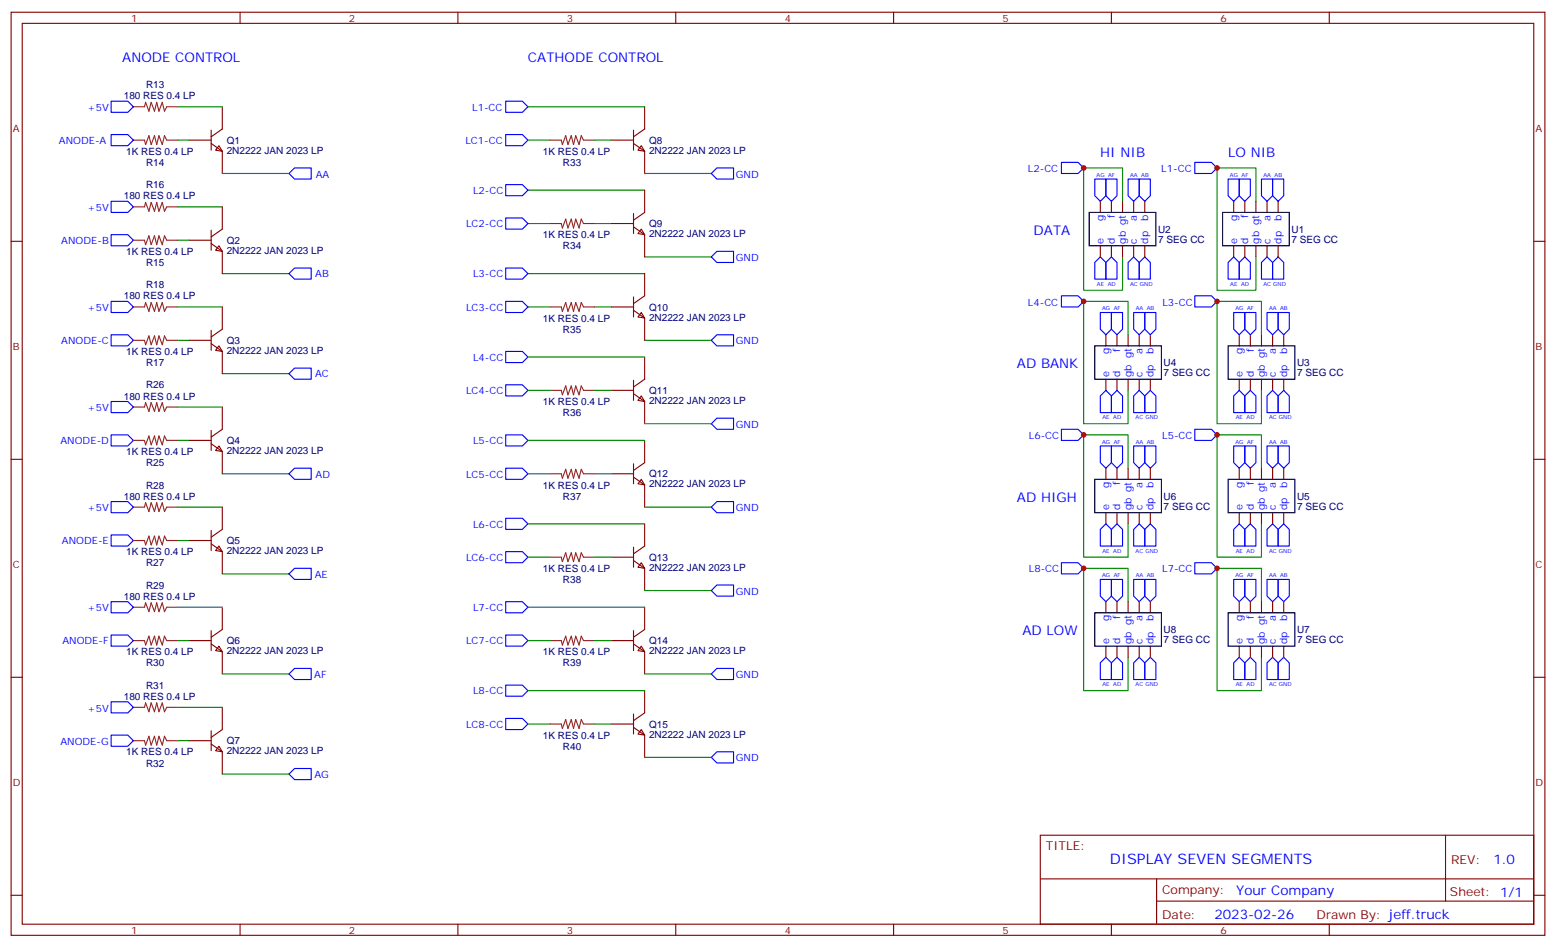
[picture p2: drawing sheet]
<svg xmlns="http://www.w3.org/2000/svg" width="494mm" height="300mm" viewBox="0 0 494 300" stroke-linecap="round" stroke-linejoin="round" font-family="sans-serif">
<g fill="none" stroke="#870000" stroke-width=".35">
<path d="M3.5 3.9h486.9v292.8h-486.9zM7.1 7.4h479.7v285.8h-479.7zM76.2 3.9v3.5M145.3 3.9v3.5M214.5 3.9v3.5M283.6 3.9v3.5M352.8 3.9v3.5M421.9 3.9v3.5M3.5 76.6h3.6M349.2 63.9v3.5M349.2 78v3.5M352.8 63.9v3.5"/>
<path d="M352.8 78v3.5M356.3 63.9v3.5M356.3 78v3.5M359.8 63.9v3.5M359.8 78v3.5M363.4 63.9v3.5M363.4 78v3.5M391.6 63.9v3.5M391.6 78v3.5M395.1 63.9v3.5M395.1 78v3.5M398.6 63.9v3.5"/>
<path d="M398.6 78v3.5M402.2 63.9v3.5M402.2 78v3.5M405.7 63.9v3.5M405.7 78v3.5M486.8 76.6h3.6M351 106.2v3.5M354.5 106.2v3.5M358.1 106.2v3.5M361.6 106.2v3.5M365.1 106.2v3.5M393.3 106.2v3.5"/>
<path d="M396.9 106.2v3.5M400.4 106.2v3.5M403.9 106.2v3.5M407.5 106.2v3.5M351 120.3v3.5M354.5 120.3v3.5M358.1 120.3v3.5M361.6 120.3v3.5M365.1 120.3v3.5M393.3 120.3v3.5M396.9 120.3v3.5M400.4 120.3v3.5"/>
<path d="M403.9 120.3v3.5M407.5 120.3v3.5M3.5 145.7h3.6M351 148.5v3.5M354.5 148.5v3.5M358.1 148.5v3.5M361.6 148.5v3.5M365.1 148.5v3.5M393.3 148.5v3.5M396.9 148.5v3.5M400.4 148.5v3.5M403.9 148.5v3.5"/>
<path d="M407.5 148.5v3.5M486.8 145.7h3.6M351 162.6v3.6M354.5 162.6v3.6M358.1 162.6v3.6M361.6 162.6v3.6M365.1 162.6v3.6M393.3 162.6v3.6M396.9 162.6v3.6M400.4 162.6v3.6M403.9 162.6v3.6M407.5 162.6v3.6"/>
<path d="M351 190.9v3.5M354.5 190.9v3.5M358.1 190.9v3.5M361.6 190.9v3.5M365.1 190.9v3.5M393.3 190.9v3.5M396.9 190.9v3.5M400.4 190.9v3.5M403.9 190.9v3.5M407.5 190.9v3.5M3.5 214.8h3.6M351 205v3.5"/>
<path d="M354.5 205v3.5M358.1 205v3.5M361.6 205v3.5M365.1 205v3.5M393.3 205v3.5M396.9 205v3.5M400.4 205v3.5M403.9 205v3.5M407.5 205v3.5M486.8 214.8h3.6M330.2 264.9h156.6v28.3h-156.6zM330.2 278.8h156.5"/>
<path d="M367.1 278.8v14.1M458.8 265v20.8M3.5 284h3.6M76.2 293.2v3.5M145.3 293.2v3.5M214.5 293.2v3.5M283.6 293.2v3.5M352.8 293.2v3.5M367.1 285.8h119.6M421.9 293.2v3.5M486.8 284h3.6"/>
</g>
<path d="M345.7 67.4h21.2v10.6h-21.2zM388.1 67.4h21.1v10.6h-21.1zM347.5 109.7h21.2v10.6h-21.2zM389.8 109.7h21.2v10.6h-21.2zM347.5 152h21.2v10.6h-21.2zM389.8 152h21.2v10.6h-21.2zM347.5 194.4h21.2v10.6h-21.2zM389.8 194.4h21.2v10.6h-21.2z" fill="none" stroke="#000" stroke-width=".35"/>
<g fill="none" stroke="#00f" stroke-width=".35">
<path d="M336.9 51.5h5.3l1.8 1.8-1.8 1.7h-5.3zM347.5 56.8h3.5v5.3l-1.8 1.8-1.7-1.8zM351 56.8h3.5v5.3l-1.7 1.8-1.8-1.8zM358.1 56.8h3.5v5.3l-1.8 1.8-1.7-1.8zM361.6 56.8h3.5v5.3l-1.7 1.8-1.8-1.8zM379.2 51.5h5.3l1.8 1.8-1.8 1.7h-5.3zM389.8 56.8h3.5v5.3l-1.7 1.8-1.8-1.8zM393.3 56.8h3.6v5.3l-1.8 1.8-1.8-1.8zM400.4 56.8h3.5v5.3l-1.7 1.8-1.8-1.8zM403.9 56.8h3.6v5.3l-1.8 1.8-1.8-1.8zM336.9 93.8h5.3l1.8 1.8-1.8 1.8h-5.3zM349.2 99.1h3.6v5.3l-1.8 1.8-1.8-1.8z"/>
<path d="M349.2 81.5l1.8 1.8v5.2h-3.5v-5.2zM351 83.3l1.8-1.8 1.7 1.8v5.2h-3.5zM352.8 99.1h3.5v5.3l-1.8 1.8-1.7-1.8zM358.1 83.3l1.7-1.8 1.8 1.8v5.2h-3.5zM359.8 99.1h3.6v5.3l-1.8 1.8-1.8-1.8zM361.6 83.3l1.8-1.8 1.7 1.8v5.2h-3.5zM363.4 99.1h3.5v5.3l-1.8 1.8-1.7-1.8zM379.2 93.8h5.3l1.8 1.8-1.8 1.8h-5.3zM389.8 83.3l1.8-1.8 1.7 1.8v5.2h-3.5zM391.6 99.1h3.5v5.3l-1.8 1.8-1.7-1.8zM393.3 83.3l1.8-1.8 1.8 1.8v5.2h-3.6zM395.1 99.1h3.5v5.3l-1.7 1.8-1.8-1.8z"/>
<path d="M400.4 83.3l1.8-1.8 1.7 1.8v5.2h-3.5zM402.2 99.1h3.5v5.3l-1.8 1.8-1.7-1.8zM405.7 99.1h3.5v5.3l-1.7 1.8-1.8-1.8zM405.7 81.5l1.8 1.8v5.2h-3.6v-5.2zM336.9 136.2h5.3l1.8 1.7-1.8 1.8h-5.3zM349.2 125.6l1.8-1.8 1.8 1.8v5.3h-3.6zM354.5 123.8l1.8 1.8v5.3h-3.5v-5.3zM361.6 123.8l1.8 1.8v5.3h-3.6v-5.3zM363.4 125.6l1.7-1.8 1.8 1.8v5.3h-3.5zM379.2 136.2h5.3l1.8 1.7-1.8 1.8h-5.3zM393.3 123.8l1.8 1.8v5.3h-3.5v-5.3zM395.1 125.6l1.8-1.8 1.7 1.8v5.3h-3.5z"/>
<path d="M402.2 125.6l1.7-1.8 1.8 1.8v5.3h-3.5zM405.7 125.6l1.8-1.8 1.7 1.8v5.3h-3.5zM349.2 141.5h3.6v5.3l-1.8 1.7-1.8-1.7zM352.8 141.5h3.5v5.3l-1.8 1.7-1.7-1.7zM359.8 141.5h3.6v5.3l-1.8 1.7-1.8-1.7zM363.4 141.5h3.5v5.3l-1.8 1.7-1.7-1.7zM391.6 141.5h3.5v5.3l-1.8 1.7-1.7-1.7zM395.1 141.5h3.5v5.3l-1.7 1.7-1.8-1.7zM402.2 141.5h3.5v5.3l-1.8 1.7-1.7-1.7zM405.7 141.5h3.5v5.3l-1.7 1.7-1.8-1.7zM336.9 178.5h5.3l1.8 1.8-1.8 1.7h-5.3zM349.2 167.9l1.8-1.7 1.8 1.7v5.3h-3.6z"/>
<path d="M352.8 167.9l1.7-1.7 1.8 1.7v5.3h-3.5zM359.8 167.9l1.8-1.7 1.8 1.7v5.3h-3.6zM363.4 167.9l1.7-1.7 1.8 1.7v5.3h-3.5zM379.2 178.5h5.3l1.8 1.8-1.8 1.7h-5.3zM391.6 167.9l1.7-1.7 1.8 1.7v5.3h-3.5zM395.1 167.9l1.8-1.7 1.7 1.7v5.3h-3.5zM402.2 167.9l1.7-1.7 1.8 1.7v5.3h-3.5zM405.7 167.9l1.8-1.7 1.7 1.7v5.3h-3.5zM349.2 183.8h3.6v5.3l-1.8 1.8-1.8-1.8zM352.8 183.8h3.5v5.3l-1.8 1.8-1.7-1.8zM359.8 183.8h3.6v5.3l-1.8 1.8-1.8-1.8zM363.4 183.8h3.5v5.3l-1.8 1.8-1.7-1.8z"/>
<path d="M391.6 183.8h3.5v5.3l-1.8 1.8-1.7-1.8zM395.1 183.8h3.5v5.3l-1.7 1.8-1.8-1.8zM402.2 183.8h3.5v5.3l-1.8 1.8-1.7-1.8zM405.7 183.8h3.5v5.3l-1.7 1.8-1.8-1.8zM349.2 210.3l1.8-1.8 1.8 1.8v5.2h-3.6zM352.8 210.3l1.7-1.8 1.8 1.8v5.2h-3.5zM361.6 208.5l1.8 1.8v5.2h-3.6v-5.2zM363.4 210.3l1.7-1.8 1.8 1.8v5.2h-3.5zM393.3 208.5l1.8 1.8v5.2h-3.5v-5.2zM395.1 210.3l1.8-1.8 1.7 1.8v5.2h-3.5zM402.2 210.3l1.7-1.8 1.8 1.8v5.2h-3.5zM405.7 210.3l1.8-1.8 1.7 1.8v5.2h-3.5z"/>
</g>
<path d="M356.3 63.9v-10.6h-12.3v38.8h12.3v-10.6M398.6 63.9v-10.6h-12.3v38.8h12.3v-10.6M358.1 106.2v-10.6h-14.1v38.8h14.1v-10.6M400.4 106.2v-10.6h-14.1v38.8h14.1v-10.6M358.1 148.5v-10.6h-14.1v38.8h14.1v-10.5M400.4 148.5v-10.6h-14.1v38.8h14.1v-10.5M358.1 190.9v-10.6h-14.1v38.8h14.1v-10.6M400.4 190.9v-10.6h-14.1v38.8h14.1v-10.6" fill="none" stroke="#008700" stroke-width=".35"/>
<path d="M42.3 33.9h3.6l.3-1.4 1.1 2.8 .7-2.8 1 2.8 .7-2.8 .7 2.8 1.1-2.8 .7 2.8 .7-1.4h3.5M42.3 44.4h3.6l.3 1.5 1.1-2.9 .7 2.9 1-2.9 .7 2.9 .7-2.9 1.1 2.9 .7-2.9 .7 1.4h3.5" fill="none" stroke="#8c2424" stroke-width=".35"/>
<path d="M69.5 46.2l1.1 1.8-2.2-.4z" fill="#fff" stroke="#870000" stroke-width=".35"/>
<path d="M70.6 33.9v7l-3.6 2.5M60 44.4h7M67 45.5l3.6 2.5v7M67 41.3v6.3" fill="none" stroke="#870000" stroke-width=".35"/>
<path d="M35.3 32.1h5.3l1.7 1.8-1.7 1.7h-5.3zM35.3 42.7h5.3l1.7 1.7-1.7 1.8h-5.3zM91.7 55l1.8-1.7h5.3v3.5h-5.3zM35.3 74.4h5.3l1.7 1.8-1.7 1.8h-5.3zM35.3 63.9h5.3l1.7 1.7-1.7 1.8h-5.3zM91.7 86.8l1.8-1.8h5.3v3.5h-5.3z" fill="none" stroke="#00f" stroke-width=".35"/>
<path d="M56.4 33.9h14.2M56.4 44.4h3.6M70.6 55h21.1M56.4 76.2h3.6M56.4 65.6h14.2M70.6 86.8h21.1" fill="none" stroke="#008700" stroke-width=".35"/>
<path d="M69.5 78l1.1 1.7-2.2-.3z" fill="#fff" stroke="#870000" stroke-width=".35"/>
<path d="M60 76.2h7M67 77.3l3.6 2.4v7.1M67 73v6.4M70.6 65.6v7.1l-3.6 2.4" fill="none" stroke="#870000" stroke-width=".35"/>
<path d="M42.3 76.2h3.6l.3 1.4 1.1-2.8 .7 2.8 1-2.8 .7 2.8 .7-2.8 1.1 2.8 .7-2.8 .7 1.4h3.5M42.3 65.6h3.6l.3-1.4 1.1 2.8 .7-2.8 1 2.8 .7-2.8 .7 2.8 1.1-2.8 .7 2.8 .7-1.4h3.5" fill="none" stroke="#8c2424" stroke-width=".35"/>
<path d="M56.4 97.4h14.2M56.4 107.9h3.6M70.6 118.5h21.1" fill="none" stroke="#008700" stroke-width=".35"/>
<path d="M35.3 95.6h5.3l1.7 1.8-1.7 1.7h-5.3zM35.3 106.2h5.3l1.7 1.7-1.7 1.8h-5.3zM91.7 118.5l1.8-1.7h5.3v3.5h-5.3z" fill="none" stroke="#00f" stroke-width=".35"/>
<path d="M69.5 109.7l1.1 1.8-2.2-.4z" fill="#fff" stroke="#870000" stroke-width=".35"/>
<path d="M70.6 97.4v7l-3.6 2.5M60 107.9h7M67 109l3.6 2.5v7M67 104.8v6.3" fill="none" stroke="#870000" stroke-width=".35"/>
<path d="M42.3 97.4h3.6l.3-1.4 1.1 2.8 .7-2.8 1 2.8 .7-2.8 .7 2.8 1.1-2.8 .7 2.8 .7-1.4h3.5M42.3 107.9h3.6l.3 1.5 1.1-2.9 .7 2.9 1-2.9 .7 2.9 .7-2.9 1.1 2.9 .7-2.9 .7 1.4h3.5" fill="none" stroke="#8c2424" stroke-width=".35"/>
<path d="M56.4 139.7h3.6M56.4 129.1h14.2M70.6 150.3h21.1" fill="none" stroke="#008700" stroke-width=".35"/>
<path d="M35.3 137.9h5.3l1.7 1.8-1.7 1.8h-5.3zM35.3 127.4h5.3l1.7 1.7-1.7 1.8h-5.3zM91.7 150.3l1.8-1.8h5.3v3.5h-5.3z" fill="none" stroke="#00f" stroke-width=".35"/>
<path d="M69.5 141.5l1.1 1.7-2.2-.3z" fill="#fff" stroke="#870000" stroke-width=".35"/>
<path d="M60 139.7h7M67 136.5v6.4M70.6 129.1v7.1l-3.6 2.4M67 140.8l3.6 2.4v7.1" fill="none" stroke="#870000" stroke-width=".35"/>
<path d="M42.3 139.7h3.6l.3 1.4 1.1-2.8 .7 2.8 1-2.8 .7 2.8 .7-2.8 1.1 2.8 .7-2.8 .7 1.4h3.5M42.3 129.1h3.6l.3-1.4 1.1 2.8 .7-2.8 1 2.8 .7-2.8 .7 2.8 1.1-2.8 .7 2.8 .7-1.4h3.5" fill="none" stroke="#8c2424" stroke-width=".35"/>
<path d="M56.4 171.4h3.6M56.4 160.9h14.2M70.6 182h21.1" fill="none" stroke="#008700" stroke-width=".35"/>
<path d="M35.3 159.1h5.3l1.7 1.8-1.7 1.7h-5.3zM35.3 169.7h5.3l1.7 1.7-1.7 1.8h-5.3zM93.5 180.3h5.3v3.5h-5.3l-1.8-1.8z" fill="none" stroke="#00f" stroke-width=".35"/>
<path d="M69.5 173.2l1.1 1.8-2.2-.4z" fill="#fff" stroke="#870000" stroke-width=".35"/>
<path d="M60 171.4h7M67 172.5l3.6 2.5v7M67 168.3v6.3M70.6 160.9v7l-3.6 2.5" fill="none" stroke="#870000" stroke-width=".35"/>
<path d="M42.3 171.4h3.6l.3 1.5 1.1-2.9 .7 2.9 1-2.9 .7 2.9 .7-2.9 1.1 2.9 .7-2.9 .7 1.4h3.5M42.3 160.9h3.6l.3-1.4 1.1 2.8 .7-2.8 1 2.8 .7-2.8 .7 2.8 1.1-2.8 .7 2.8 .7-1.4h3.5M42.3 192.6h3.6l.3-1.4 1.1 2.8 .7-2.8 1 2.8 .7-2.8 .7 2.8 1.1-2.8 .7 2.8 .7-1.4h3.5M42.3 203.2h3.6l.3 1.4 1.1-2.8 .7 2.8 1-2.8 .7 2.8 .7-2.8 1.1 2.8 .7-2.8 .7 1.4h3.5" fill="none" stroke="#8c2424" stroke-width=".35"/>
<path d="M69.5 205l1.1 1.7-2.2-.3z" fill="#fff" stroke="#870000" stroke-width=".35"/>
<path d="M70.6 192.6v7.1l-3.6 2.4M60 203.2h7M67 204.3l3.6 2.4v7.1M67 200v6.4" fill="none" stroke="#870000" stroke-width=".35"/>
<path d="M35.3 190.9h5.3l1.7 1.7-1.7 1.8h-5.3zM35.3 201.4h5.3l1.7 1.8-1.7 1.8h-5.3zM93.5 212h5.3v3.5h-5.3l-1.8-1.7z" fill="none" stroke="#00f" stroke-width=".35"/>
<path d="M56.4 192.6h14.2M56.4 203.2h3.6M70.6 213.8h21.1" fill="none" stroke="#008700" stroke-width=".35"/>
<path d="M42.3 224.4h3.6l.3-1.4 1.1 2.8 .7-2.8 1 2.8 .7-2.8 .7 2.8 1.1-2.8 .7 2.8 .7-1.4h3.5M42.3 234.9h3.6l.3 1.5 1.1-2.9 .7 2.9 1-2.9 .7 2.9 .7-2.9 1.1 2.9 .7-2.9 .7 1.4h3.5" fill="none" stroke="#8c2424" stroke-width=".35"/>
<path d="M69.5 236.7l1.1 1.8-2.2-.4z" fill="#fff" stroke="#870000" stroke-width=".35"/>
<path d="M60 234.9h7M67 236l3.6 2.5v7M67 231.8v6.3M70.6 224.4v7l-3.6 2.5" fill="none" stroke="#870000" stroke-width=".35"/>
<path d="M35.3 222.6h5.3l1.7 1.8-1.7 1.7h-5.3zM35.3 233.2h5.3l1.7 1.7-1.7 1.8h-5.3zM93.5 243.8h5.3v3.5h-5.3l-1.8-1.8z" fill="none" stroke="#00f" stroke-width=".35"/>
<path d="M56.4 224.4h14.2M56.4 234.9h3.6M70.6 245.5h21.1" fill="none" stroke="#008700" stroke-width=".35"/>
<path d="M174.6 44.4h3.6l.3 1.5 1.1-2.9 .7 2.9 1-2.9 .7 2.9 .7-2.9 1.1 2.9 .7-2.9 .7 1.4h3.5" fill="none" stroke="#8c2424" stroke-width=".35"/>
<path d="M203.6 46.2l1 1.8-2.1-.4z" fill="#fff" stroke="#870000" stroke-width=".35"/>
<path d="M204.6 33.9v7l-3.5 2.5M194 44.4h7.1M201.1 45.5l3.5 2.5v7M201.1 41.3v6.3" fill="none" stroke="#870000" stroke-width=".35"/>
<path d="M160.5 32.1h5.3l1.8 1.8-1.8 1.7h-5.3zM160.5 42.7h5.3l1.8 1.7-1.8 1.8h-5.3zM160.5 58.6h5.3l1.8 1.7-1.8 1.8h-5.3zM227.5 53.3h5.3v3.5h-5.3l-1.7-1.8zM160.5 69.1h5.3l1.8 1.8-1.8 1.8h-5.3zM227.5 79.7h5.3v3.6h-5.3l-1.7-1.8z" fill="none" stroke="#00f" stroke-width=".35"/>
<path d="M167.6 33.9h37M167.6 44.4h7M188.7 44.4h5.3M204.6 55h21.2M167.6 70.9h7M167.6 60.3h37M188.7 70.9h5.3M204.6 81.5h21.2" fill="none" stroke="#008700" stroke-width=".35"/>
<path d="M203.6 72.7l1 1.7-2.1-.3z" fill="#fff" stroke="#870000" stroke-width=".35"/>
<path d="M194 70.9h7.1M201.1 72l3.5 2.4v7.1M201.1 67.7v6.4M204.6 60.3v7.1l-3.5 2.4" fill="none" stroke="#870000" stroke-width=".35"/>
<path d="M174.6 70.9h3.6l.3 1.4 1.1-2.8 .7 2.8 1-2.8 .7 2.8 .7-2.8 1.1 2.8 .7-2.8 .7 1.4h3.5" fill="none" stroke="#8c2424" stroke-width=".35"/>
<path d="M167.6 97.4h7M167.6 86.8h37M188.7 97.4h5.3M204.6 107.9h21.2" fill="none" stroke="#008700" stroke-width=".35"/>
<path d="M160.5 95.6h5.3l1.8 1.8-1.8 1.7h-5.3zM160.5 85h5.3l1.8 1.8-1.8 1.7h-5.3zM227.5 106.2h5.3v3.5h-5.3l-1.7-1.8z" fill="none" stroke="#00f" stroke-width=".35"/>
<path d="M203.6 99.1l1 1.8-2.1-.4z" fill="#fff" stroke="#870000" stroke-width=".35"/>
<path d="M194 97.4h7.1M201.1 98.4l3.5 2.5v7M201.1 94.2v6.3M204.6 86.8v7l-3.5 2.5" fill="none" stroke="#870000" stroke-width=".35"/>
<path d="M174.6 97.4h3.6l.3 1.4 1.1-2.8 .7 2.8 1-2.8 .7 2.8 .7-2.8 1.1 2.8 .7-2.8 .7 1.4h3.5M174.6 123.8h3.6l.3 1.4 1.1-2.8 .7 2.8 1-2.8 .7 2.8 .7-2.8 1.1 2.8 .7-2.8 .7 1.4h3.5" fill="none" stroke="#8c2424" stroke-width=".35"/>
<path d="M203.6 125.6l1 1.8-2.1-.4z" fill="#fff" stroke="#870000" stroke-width=".35"/>
<path d="M204.6 113.2v7.1l-3.5 2.5M194 123.8h7.1M201.1 124.9l3.5 2.5v7M201.1 120.6v6.4" fill="none" stroke="#870000" stroke-width=".35"/>
<path d="M160.5 111.5h5.3l1.8 1.7-1.8 1.8h-5.3zM160.5 122.1h5.3l1.8 1.7-1.8 1.8h-5.3zM227.5 132.6h5.3v3.6h-5.3l-1.7-1.8z" fill="none" stroke="#00f" stroke-width=".35"/>
<path d="M167.6 113.2h37M167.6 123.8h7M188.7 123.8h5.3M204.6 134.4h21.2" fill="none" stroke="#008700" stroke-width=".35"/>
<path d="M174.6 150.3h3.6l.3 1.4 1.1-2.8 .7 2.8 1-2.8 .7 2.8 .7-2.8 1.1 2.8 .7-2.8 .7 1.4h3.5" fill="none" stroke="#8c2424" stroke-width=".35"/>
<path d="M203.6 152l1 1.8-2.1-.3z" fill="#fff" stroke="#870000" stroke-width=".35"/>
<path d="M204.6 139.7v7.1l-3.5 2.4M194 150.3h7.1M201.1 151.3l3.5 2.5v7.1M201.1 147.1v6.4" fill="none" stroke="#870000" stroke-width=".35"/>
<path d="M160.5 137.9h5.3l1.8 1.8-1.8 1.8h-5.3zM160.5 148.5h5.3l1.8 1.8-1.8 1.7h-5.3zM227.5 159.1h5.3v3.5h-5.3l-1.7-1.7z" fill="none" stroke="#00f" stroke-width=".35"/>
<path d="M167.6 139.7h37M167.6 150.3h7M188.7 150.3h5.3M204.6 160.9h21.2" fill="none" stroke="#008700" stroke-width=".35"/>
<path d="M174.6 176.7h3.6l.3 1.5 1.1-2.9 .7 2.9 1-2.9 .7 2.9 .7-2.9 1.1 2.9 .7-2.9 .7 1.4h3.5" fill="none" stroke="#8c2424" stroke-width=".35"/>
<path d="M203.6 178.5l1 1.8-2.1-.4z" fill="#fff" stroke="#870000" stroke-width=".35"/>
<path d="M194 176.7h7.1M201.1 177.8l3.5 2.5v7M201.1 173.6v6.3M204.6 166.2v7l-3.5 2.5" fill="none" stroke="#870000" stroke-width=".35"/>
<path d="M160.5 164.4h5.3l1.8 1.8-1.8 1.7h-5.3zM160.5 175h5.3l1.8 1.7-1.8 1.8h-5.3zM227.5 185.6h5.3v3.5h-5.3l-1.7-1.8z" fill="none" stroke="#00f" stroke-width=".35"/>
<path d="M167.6 166.2h37M167.6 176.7h7M188.7 176.7h5.3M204.6 187.3h21.2" fill="none" stroke="#008700" stroke-width=".35"/>
<path d="M174.6 203.2h3.6l.3 1.4 1.1-2.8 .7 2.8 1-2.8 .7 2.8 .7-2.8 1.1 2.8 .7-2.8 .7 1.4h3.5" fill="none" stroke="#8c2424" stroke-width=".35"/>
<path d="M203.6 205l1 1.7-2.1-.3z" fill="#fff" stroke="#870000" stroke-width=".35"/>
<path d="M204.6 192.6v7.1l-3.5 2.4M194 203.2h7.1M201.1 204.3l3.5 2.4v7.1M201.1 200v6.4" fill="none" stroke="#870000" stroke-width=".35"/>
<path d="M160.5 190.9h5.3l1.8 1.7-1.8 1.8h-5.3zM160.5 201.4h5.3l1.8 1.8-1.8 1.8h-5.3zM227.5 212h5.3v3.5h-5.3l-1.7-1.7z" fill="none" stroke="#00f" stroke-width=".35"/>
<path d="M167.6 192.6h37M167.6 203.2h7M188.7 203.2h5.3M204.6 213.8h21.2" fill="none" stroke="#008700" stroke-width=".35"/>
<path d="M174.6 229.7h3.6l.3 1.4 1.1-2.9 .7 2.9 1-2.9 .7 2.9 .7-2.9 1.1 2.9 .7-2.9 .7 1.5h3.5" fill="none" stroke="#8c2424" stroke-width=".35"/>
<path d="M203.6 231.4l1 1.8-2.1-.4z" fill="#fff" stroke="#870000" stroke-width=".35"/>
<path d="M204.6 219.1v7l-3.5 2.5M194 229.7h7.1M201.1 230.7l3.5 2.5v7M201.1 226.5v6.3" fill="none" stroke="#870000" stroke-width=".35"/>
<path d="M160.5 217.3h5.3l1.8 1.8-1.8 1.7h-5.3zM160.5 227.9h5.3l1.8 1.8-1.8 1.7h-5.3zM227.5 238.5h5.3v3.5h-5.3l-1.7-1.8z" fill="none" stroke="#00f" stroke-width=".35"/>
<path d="M167.6 219.1h37M167.6 229.7h7M188.7 229.7h5.3M204.6 240.2h21.2" fill="none" stroke="#008700" stroke-width=".35"/>
<g fill="#c00">
<circle cx="386.3" cy="95.6" r=".88"/>
<circle cx="344" cy="95.6" r=".88"/>
<circle cx="386.3" cy="180.3" r=".88"/>
<circle cx="344" cy="180.3" r=".88"/>
<circle cx="344" cy="137.9" r=".88"/>
<circle cx="386.3" cy="53.3" r=".88"/>
<circle cx="344" cy="53.3" r=".88"/>
<circle cx="386.3" cy="137.9" r=".88"/>
</g>
<text font-size="4.6" fill="#00f" x="352.3" y="274">DISPLAY SEVEN SEGMENTS</text>
<g font-size="4.2" fill="#00f">
<text x="38.8" y="19.8">ANODE CONTROL</text>
<text x="167.6" y="19.8">CATHODE CONTROL</text>
<text x="349.2" y="49.7">HI NIB</text>
<text x="389.8" y="49.7">LO NIB</text>
<text x="328.1" y="74.4">DATA</text>
<text x="322.8" y="116.8">AD BANK</text>
<text x="322.8" y="159.1">AD HIGH</text>
<text x="324.6" y="201.4">AD LOW</text>
<text x="474" y="274.2">1.0</text>
<text x="392.4" y="283.8">Your Company</text>
<text x="385.5" y="291.6">2023-02-26</text>
</g>
<g font-size="3.9" fill="#800">
<text x="332" y="269.5">TITLE:</text>
<text x="460.6" y="274.2">REV:</text>
<text x="368.9" y="283.7">Company:</text>
<text x="460.2" y="284.3">Sheet: 1/1</text>
<text x="368.9" y="291.4">Date:</text>
<text x="417.9" y="291.5">Drawn By: jeff.truck</text>
</g>
<g font-size="3.2" fill="#800">
<text x="41.6" y="6.9">1</text>
<text x="110.8" y="6.9">2</text>
<text x="179.9" y="6.9">3</text>
<text x="249.1" y="6.9">4</text>
<text x="318.2" y="6.9">5</text>
<text x="387.3" y="6.9">6</text>
<text x="4.1" y="42">A</text>
<text x="487.4" y="42">A</text>
<text x="4.1" y="111.1">B</text>
<text x="487.4" y="111.1">B</text>
<text x="4.1" y="180.3">C</text>
<text x="487.4" y="180.3">C</text>
<text x="4.1" y="249.4">D</text>
<text x="487.4" y="249.4">D</text>
<text x="41.6" y="296.2">1</text>
<text x="110.8" y="296.2">2</text>
<text x="179.9" y="296.2">3</text>
<text x="249.1" y="296.2">4</text>
<text x="318.2" y="296.2">5</text>
<text x="387.3" y="296.2">6</text>
</g>
<g font-size="3.2" fill="#000080">
<text x="46.4" y="28">R13</text>
<text x="39.3" y="31.5">180 RES 0.4 LP</text>
<text x="72" y="45.6">Q1</text>
<text x="206" y="45.6">Q8</text>
<text x="40" y="49.1">1K RES 0.4 LP</text>
<text x="46.4" y="52.6">R14</text>
<text x="72" y="48.8">2N2222 JAN 2023 LP</text>
<text x="172.3" y="49.1">1K RES 0.4 LP</text>
<text x="178.7" y="52.6">R33</text>
<text x="206" y="48.8">2N2222 JAN 2023 LP</text>
<text x="46.4" y="59.7">R16</text>
<text x="39.3" y="63.2">180 RES 0.4 LP</text>
<text x="72" y="77.3">Q2</text>
<text x="172.3" y="75.6">1K RES 0.4 LP</text>
<text x="206" y="75.2">2N2222 JAN 2023 LP</text>
<text x="206" y="72.1">Q9</text>
<text x="367.6" y="77">7 SEG CC</text>
<text x="367.6" y="73.9">U2</text>
<text x="409.9" y="77">7 SEG CC</text>
<text x="409.9" y="73.9">U1</text>
<text x="40" y="80.9">1K RES 0.4 LP</text>
<text x="72" y="80.5">2N2222 JAN 2023 LP</text>
<text x="178.7" y="79.1">R34</text>
<text x="46.4" y="84.4">R15</text>
<text x="39.3" y="95">180 RES 0.4 LP</text>
<text x="46.4" y="91.5">R18</text>
<text x="206" y="101.7">2N2222 JAN 2023 LP</text>
<text x="206" y="98.5">Q10</text>
<text x="172.3" y="102">1K RES 0.4 LP</text>
<text x="178.7" y="105.6">R35</text>
<text x="40" y="112.6">1K RES 0.4 LP</text>
<text x="72" y="112.3">2N2222 JAN 2023 LP</text>
<text x="72" y="109.1">Q3</text>
<text x="46.4" y="116.1">R17</text>
<text x="369.4" y="119.3">7 SEG CC</text>
<text x="369.4" y="116.2">U4</text>
<text x="411.7" y="119.3">7 SEG CC</text>
<text x="411.7" y="116.2">U3</text>
<text x="46.4" y="123.2">R26</text>
<text x="206" y="125">Q11</text>
<text x="39.3" y="126.7">180 RES 0.4 LP</text>
<text x="172.3" y="128.5">1K RES 0.4 LP</text>
<text x="206" y="128.1">2N2222 JAN 2023 LP</text>
<text x="178.7" y="132">R36</text>
<text x="72" y="140.8">Q4</text>
<text x="40" y="144.4">1K RES 0.4 LP</text>
<text x="46.4" y="147.9">R25</text>
<text x="72" y="144">2N2222 JAN 2023 LP</text>
<text x="46.4" y="155">R28</text>
<text x="172.3" y="155">1K RES 0.4 LP</text>
<text x="206" y="154.6">2N2222 JAN 2023 LP</text>
<text x="206" y="151.4">Q12</text>
<text x="39.3" y="158.5">180 RES 0.4 LP</text>
<text x="178.7" y="158.5">R37</text>
<text x="369.4" y="161.6">7 SEG CC</text>
<text x="369.4" y="158.5">U6</text>
<text x="411.7" y="161.6">7 SEG CC</text>
<text x="411.7" y="158.5">U5</text>
<text x="72" y="172.6">Q5</text>
<text x="40" y="176.1">1K RES 0.4 LP</text>
<text x="46.4" y="179.6">R27</text>
<text x="72" y="175.8">2N2222 JAN 2023 LP</text>
<text x="206" y="177.9">Q13</text>
<text x="172.3" y="181.4">1K RES 0.4 LP</text>
<text x="178.7" y="184.9">R38</text>
<text x="206" y="181.1">2N2222 JAN 2023 LP</text>
<text x="39.3" y="190.2">180 RES 0.4 LP</text>
<text x="46.4" y="186.7">R29</text>
<text x="369.4" y="204">7 SEG CC</text>
<text x="369.4" y="200.9">U8</text>
<text x="411.7" y="204">7 SEG CC</text>
<text x="411.7" y="200.9">U7</text>
<text x="40" y="207.9">1K RES 0.4 LP</text>
<text x="72" y="207.5">2N2222 JAN 2023 LP</text>
<text x="72" y="204.3">Q6</text>
<text x="172.3" y="207.9">1K RES 0.4 LP</text>
<text x="206" y="207.5">2N2222 JAN 2023 LP</text>
<text x="206" y="204.3">Q14</text>
<text x="46.4" y="211.4">R30</text>
<text x="178.7" y="211.4">R39</text>
<text x="39.3" y="222">180 RES 0.4 LP</text>
<text x="46.4" y="218.5">R31</text>
<text x="206" y="234">2N2222 JAN 2023 LP</text>
<text x="206" y="230.8">Q15</text>
<text x="40" y="239.6">1K RES 0.4 LP</text>
<text x="72" y="239.3">2N2222 JAN 2023 LP</text>
<text x="72" y="236.1">Q7</text>
<text x="172.3" y="234.3">1K RES 0.4 LP</text>
<text x="178.7" y="237.9">R40</text>
<text x="46.4" y="243.1">R32</text>
</g>
<g font-size="3.2" fill="#00f">
<text x="27.8" y="35.2">+5V</text>
<text x="149.9" y="35.2">L1-CC</text>
<text x="18.7" y="45.8">ANODE-A</text>
<text x="147.7" y="45.8">LC1-CC</text>
<text x="100.2" y="56.4">AA</text>
<text x="233.6" y="56.3">GND</text>
<text x="326.3" y="54.6">L2-CC</text>
<text x="368.6" y="54.6">L1-CC</text>
<text x="150.2" y="61.5">L2-CC</text>
<text x="27.8" y="67">+5V</text>
<text x="350.3" y="70.1" transform="rotate(-90 350.3 70.1)">g</text>
<text x="353.8" y="69.2" transform="rotate(-90 353.8 69.2)">f</text>
<text x="360.9" y="70" transform="rotate(-90 360.9 70)">a</text>
<text x="364.4" y="70.1" transform="rotate(-90 364.4 70.1)">b</text>
<text x="392.6" y="70.1" transform="rotate(-90 392.6 70.1)">g</text>
<text x="396.2" y="69.2" transform="rotate(-90 396.2 69.2)">f</text>
<text x="403.2" y="70" transform="rotate(-90 403.2 70)">a</text>
<text x="406.8" y="70.1" transform="rotate(-90 406.8 70.1)">b</text>
<text x="19.5" y="77.4">ANODE-B</text>
<text x="147.9" y="72.1">LC2-CC</text>
<text x="350.3" y="77.3" transform="rotate(-90 350.3 77.3)">e</text>
<text x="353.8" y="77.3" transform="rotate(-90 353.8 77.3)">d</text>
<text x="357.4" y="77.3" transform="rotate(-90 357.4 77.3)">gb gt</text>
<text x="360.9" y="77.3" transform="rotate(-90 360.9 77.3)">c</text>
<text x="364.4" y="77.3" transform="rotate(-90 364.4 77.3)">dp</text>
<text x="392.6" y="77.3" transform="rotate(-90 392.6 77.3)">e</text>
<text x="396.2" y="77.3" transform="rotate(-90 396.2 77.3)">d</text>
<text x="399.7" y="77.3" transform="rotate(-90 399.7 77.3)">gb gt</text>
<text x="403.2" y="77.3" transform="rotate(-90 403.2 77.3)">c</text>
<text x="406.8" y="77.3" transform="rotate(-90 406.8 77.3)">dp</text>
<text x="233.6" y="82.8">GND</text>
<text x="100.1" y="88">AB</text>
<text x="150.2" y="88">L3-CC</text>
<text x="27.8" y="98.7">+5V</text>
<text x="147.9" y="98.6">LC3-CC</text>
<text x="326.3" y="96.9">L4-CC</text>
<text x="368.9" y="96.9">L3-CC</text>
<text x="19.4" y="109.2">ANODE-C</text>
<text x="233.6" y="109.2">GND</text>
<text x="352.1" y="112.4" transform="rotate(-90 352.1 112.4)">g</text>
<text x="355.6" y="111.5" transform="rotate(-90 355.6 111.5)">f</text>
<text x="362.7" y="112.3" transform="rotate(-90 362.7 112.3)">a</text>
<text x="366.2" y="112.4" transform="rotate(-90 366.2 112.4)">b</text>
<text x="394.4" y="112.4" transform="rotate(-90 394.4 112.4)">g</text>
<text x="397.9" y="111.5" transform="rotate(-90 397.9 111.5)">f</text>
<text x="405" y="112.3" transform="rotate(-90 405 112.3)">a</text>
<text x="408.5" y="112.4" transform="rotate(-90 408.5 112.4)">b</text>
<text x="100" y="119.7">AC</text>
<text x="150.2" y="114.5">L4-CC</text>
<text x="352.1" y="119.6" transform="rotate(-90 352.1 119.6)">e</text>
<text x="355.6" y="119.6" transform="rotate(-90 355.6 119.6)">d</text>
<text x="359.1" y="119.6" transform="rotate(-90 359.1 119.6)">gb gt</text>
<text x="362.7" y="119.6" transform="rotate(-90 362.7 119.6)">c</text>
<text x="366.2" y="119.6" transform="rotate(-90 366.2 119.6)">dp</text>
<text x="394.4" y="119.6" transform="rotate(-90 394.4 119.6)">e</text>
<text x="397.9" y="119.6" transform="rotate(-90 397.9 119.6)">d</text>
<text x="401.5" y="119.6" transform="rotate(-90 401.5 119.6)">gb gt</text>
<text x="405" y="119.6" transform="rotate(-90 405 119.6)">c</text>
<text x="408.5" y="119.6" transform="rotate(-90 408.5 119.6)">dp</text>
<text x="147.9" y="125">LC4-CC</text>
<text x="27.8" y="130.5">+5V</text>
<text x="233.6" y="135.7">GND</text>
<text x="19.2" y="140.9">ANODE-D</text>
<text x="150.2" y="140.9">L5-CC</text>
<text x="326.5" y="139.1">L6-CC</text>
<text x="368.9" y="139.1">L5-CC</text>
<text x="100.2" y="151.5">AD</text>
<text x="147.9" y="151.5">LC5-CC</text>
<text x="352.1" y="154.7" transform="rotate(-90 352.1 154.7)">g</text>
<text x="355.6" y="153.9" transform="rotate(-90 355.6 153.9)">f</text>
<text x="362.7" y="154.7" transform="rotate(-90 362.7 154.7)">a</text>
<text x="366.2" y="154.7" transform="rotate(-90 366.2 154.7)">b</text>
<text x="394.4" y="154.7" transform="rotate(-90 394.4 154.7)">g</text>
<text x="397.9" y="153.9" transform="rotate(-90 397.9 153.9)">f</text>
<text x="405" y="154.7" transform="rotate(-90 405 154.7)">a</text>
<text x="408.5" y="154.7" transform="rotate(-90 408.5 154.7)">b</text>
<text x="352.1" y="161.9" transform="rotate(-90 352.1 161.9)">e</text>
<text x="355.6" y="161.9" transform="rotate(-90 355.6 161.9)">d</text>
<text x="359.1" y="161.9" transform="rotate(-90 359.1 161.9)">gb gt</text>
<text x="362.7" y="161.9" transform="rotate(-90 362.7 161.9)">c</text>
<text x="366.2" y="161.9" transform="rotate(-90 366.2 161.9)">dp</text>
<text x="394.4" y="161.9" transform="rotate(-90 394.4 161.9)">e</text>
<text x="397.9" y="161.9" transform="rotate(-90 397.9 161.9)">d</text>
<text x="401.5" y="161.9" transform="rotate(-90 401.5 161.9)">gb gt</text>
<text x="405" y="161.9" transform="rotate(-90 405 161.9)">c</text>
<text x="408.5" y="161.9" transform="rotate(-90 408.5 161.9)">dp</text>
<text x="27.8" y="162.2">+5V</text>
<text x="150.2" y="167.4">L6-CC</text>
<text x="233.6" y="162.2">GND</text>
<text x="19.6" y="172.7">ANODE-E</text>
<text x="147.9" y="178">LC6-CC</text>
<text x="99.9" y="183.3">AE</text>
<text x="326.5" y="181.5">L8-CC</text>
<text x="368.9" y="181.5">L7-CC</text>
<text x="233.6" y="188.6">GND</text>
<text x="27.8" y="194">+5V</text>
<text x="150.2" y="193.8">L7-CC</text>
<text x="352.1" y="197.1" transform="rotate(-90 352.1 197.1)">g</text>
<text x="355.6" y="196.2" transform="rotate(-90 355.6 196.2)">f</text>
<text x="362.7" y="197" transform="rotate(-90 362.7 197)">a</text>
<text x="366.2" y="197.1" transform="rotate(-90 366.2 197.1)">b</text>
<text x="394.4" y="197.1" transform="rotate(-90 394.4 197.1)">g</text>
<text x="397.9" y="196.2" transform="rotate(-90 397.9 196.2)">f</text>
<text x="405" y="197" transform="rotate(-90 405 197)">a</text>
<text x="408.5" y="197.1" transform="rotate(-90 408.5 197.1)">b</text>
<text x="19.8" y="204.4">ANODE-F</text>
<text x="147.9" y="204.4">LC7-CC</text>
<text x="352.1" y="204.3" transform="rotate(-90 352.1 204.3)">e</text>
<text x="355.6" y="204.3" transform="rotate(-90 355.6 204.3)">d</text>
<text x="359.1" y="204.3" transform="rotate(-90 359.1 204.3)">gb gt</text>
<text x="362.7" y="204.3" transform="rotate(-90 362.7 204.3)">c</text>
<text x="366.2" y="204.3" transform="rotate(-90 366.2 204.3)">dp</text>
<text x="394.4" y="204.3" transform="rotate(-90 394.4 204.3)">e</text>
<text x="397.9" y="204.3" transform="rotate(-90 397.9 204.3)">d</text>
<text x="401.5" y="204.3" transform="rotate(-90 401.5 204.3)">gb gt</text>
<text x="405" y="204.3" transform="rotate(-90 405 204.3)">c</text>
<text x="408.5" y="204.3" transform="rotate(-90 408.5 204.3)">dp</text>
<text x="99.7" y="215">AF</text>
<text x="233.6" y="215.1">GND</text>
<text x="150.2" y="220.3">L8-CC</text>
<text x="27.8" y="225.7">+5V</text>
<text x="147.9" y="230.9">LC8-CC</text>
<text x="19.2" y="236.2">ANODE-G</text>
<text x="233.6" y="241.5">GND</text>
<text x="99.8" y="246.7">AG</text>
</g>
<g font-size="1.8" fill="#00f">
<text x="348.1" y="56.1">AG AF</text>
<text x="358.7" y="56.1">AA AB</text>
<text x="390.4" y="56.1">AG AF</text>
<text x="401" y="56.1">AA AB</text>
<text x="348.2" y="90.7">AE AD</text>
<text x="358.7" y="90.7">AC GND</text>
<text x="390.5" y="90.7">AE AD</text>
<text x="401" y="90.7">AC GND</text>
<text x="349.8" y="98.5">AG AF</text>
<text x="360.5" y="98.5">AA AB</text>
<text x="392.2" y="98.5">AG AF</text>
<text x="402.8" y="98.5">AA AB</text>
<text x="349.9" y="133">AE AD</text>
<text x="360.5" y="133">AC GND</text>
<text x="392.3" y="133">AE AD</text>
<text x="402.8" y="133">AC GND</text>
<text x="349.8" y="140.8">AG AF</text>
<text x="360.5" y="140.8">AA AB</text>
<text x="392.2" y="140.8">AG AF</text>
<text x="402.8" y="140.8">AA AB</text>
<text x="349.9" y="175.4">AE AD</text>
<text x="360.5" y="175.4">AC GND</text>
<text x="392.3" y="175.4">AE AD</text>
<text x="402.8" y="175.4">AC GND</text>
<text x="349.8" y="183.1">AG AF</text>
<text x="360.5" y="183.1">AA AB</text>
<text x="392.2" y="183.1">AG AF</text>
<text x="402.8" y="183.1">AA AB</text>
<text x="349.9" y="217.7">AE AD</text>
<text x="360.5" y="217.7">AC GND</text>
<text x="392.3" y="217.7">AE AD</text>
<text x="402.8" y="217.7">AC GND</text>
</g>
</svg>
